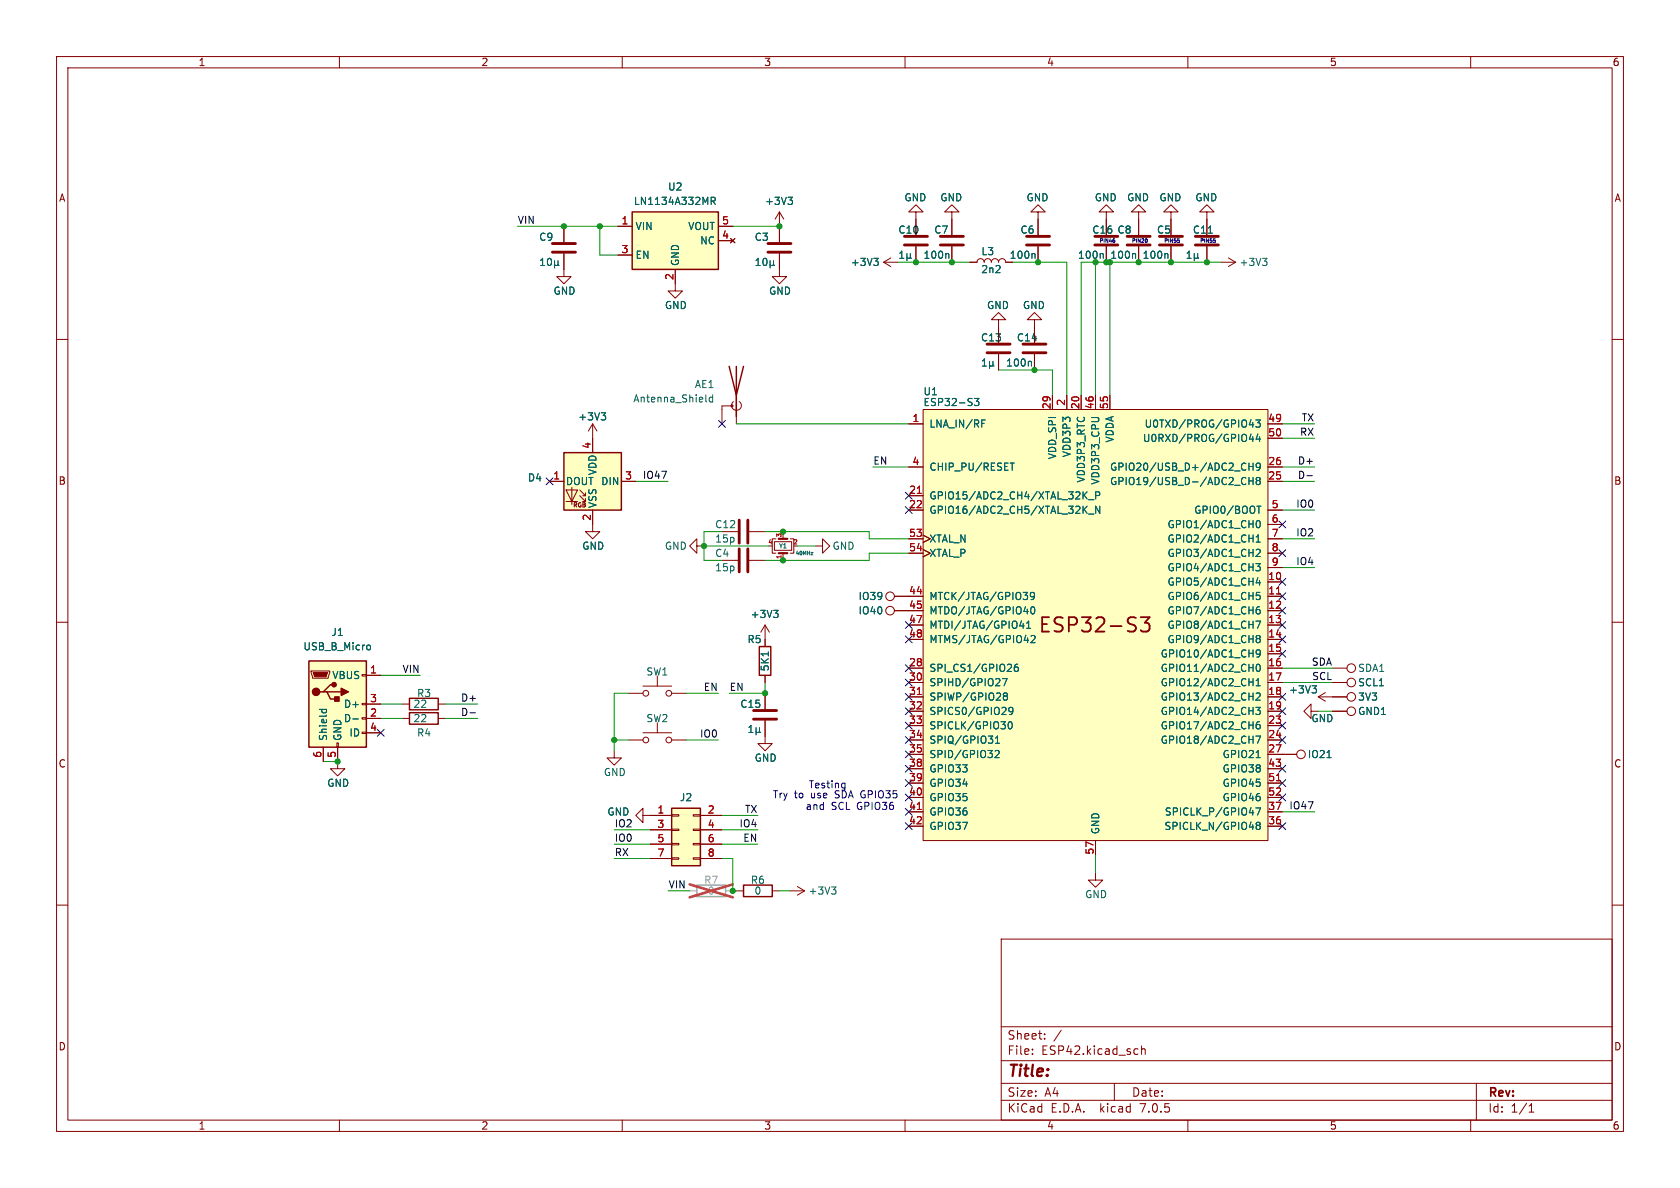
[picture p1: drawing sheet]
<svg xmlns="http://www.w3.org/2000/svg" width="297mm" height="210mm" viewBox="0 0 297 210" stroke-linecap="round" stroke-linejoin="round" font-family="sans-serif">
<g fill="none" stroke="#840000" stroke-width=".18">
<path d="M10 10h277v190h-277zM12 12h273v186h-273zM60 10v2M110 10v2M160 10v2M210 10v2M260 10v2M137.8 37.5v5.3M137.8 37.5l-.8 1.2M137.8 37.5l.8 1.2M161.9 37.5h1.3l-1.3-1.3-1.2 1.3h1.2v4M168.3 37.5h1.2l-1.2-1.3-1.3 1.3h1.3v4"/>
<path d="M183.5 37.5h1.3l-1.3-1.3-1.3 1.3h1.3v4M195.6 37.5h1.2l-1.2-1.3-1.3 1.3h1.3v4M201.3 37.5h1.3l-1.3-1.3-1.3 1.3h1.3v4M207 37.5h1.3l-1.3-1.3-1.3 1.3h1.3v4M213.4 37.5h1.2l-1.2-1.3-1.3 1.3h1.3v4M10 60h2M99.7 44.8v4.1h1.3l-1.3 1.3-1.3-1.3h1.3M99.7 40v2.8M109.2 40h2.6M109.2 45.1h2.6M119.4 47.6v3.8h1.2l-1.2 1.3-1.3-1.3h1.3M127 40h2.5"/>
<path d="M127 42.5h2.5M129.2 42.2l.7 .7M129.9 42.2l-.7 .7M137.8 44.8v4.1h1.3l-1.3 1.3-1.3-1.3h1.3M156.2 46.4h2.5M156.2 46.4l1.3 .7M157.5 45.6l-1.3 .8M161.9 43.6v2.8M168.3 43.6v2.8M171.4 46.4h1.3a.64 .64 0 0 1 .7-.7 .64 .64 0 0 1 .6 .7 .64 .64 0 0 1 .6-.7 .64 .64 0 0 1 .7 .7 .64 .64 0 0 1 .6-.7 .64 .64 0 0 1 .6 .7 .64 .64 0 0 1 .7-.7 .64 .64 0 0 1 .6 .7h1.3M176.5 56.5h1.3l-1.3-1.3-1.2 1.3h1.2v4.1M182.9 56.5h1.2l-1.2-1.3-1.3 1.3h1.3v4.1"/>
<path d="M183.5 43.6v2.8M195.6 43.6v2.8M201.3 43.6v2.8M207 43.6v2.8M213.4 43.6v2.8M215.9 46.4h2.5M217.2 45.6l1.2 .8M218.4 46.4l-1.2 .7M285 60h2M104.8 74.9l-.8 1.3M104.8 74.9v5.1M104.8 74.9l.7 1.3"/>
<path d="M129.4 71.8h-1.8v3.1M129.7 71a.85 .85 0 0 0-.2 1.2 .85 .85 0 0 0 1.3 0 .85 .85 0 0 0-.1-1.2M130.2 69.9v5M160.7 74.9h2.5M163.2 72.4h61v76.2h-61zM176.5 62.6v2.8M182.9 62.6v2.8M186.1 69.9v2.5M188.6 69.9v2.5M191.1 69.9v2.5M193.7 69.9v2.5M196.2 69.9v2.5"/>
<path d="M224.2 74.9h2.5M224.2 77.5h2.5M97.2 85.1h2.5M100.1 86.6h2l-1 2zM100.1 88.6h2M101.1 86.1v3.1M102.5 87.6l1 1v-.5M102.5 86.6l1 1v-.5M103 88.6h.5M103 87.6h.5M104.8 90.2v3.8h1.2l-1.2 1.3-1.3-1.3h1.3M109.9 85.1h2.5"/>
<path d="M123.2 96.5v-1.2l-1.3 1.2 1.3 1.3v-1.3h1.3M127.6 99.1h2.8M127.6 94h2.8M132.5 99.1h2.8M132.5 94h2.8M136.9 95.8h3.1v1.5h-3.1zM137.2 95.3h-.7v2.5h.7M138.4 94v1.3M138.4 97.8v1.3M139.7 95.3h.6v2.5h-.6M144.1 96.5h1.3v-1.2l1.3 1.2-1.3 1.3v-1.3M160.7 87.6h2.5"/>
<path d="M160.7 90.2h2.5M160.7 82.6h2.5M160.7 95.3h2.5M160.7 97.8h2.5M163.2 94.6l1.3 .7-1.3 .6M163.2 97.2l1.3 .6-1.3 .6M224.2 85.1h2.5M224.2 90.2h2.5M224.2 82.6h2.5M224.2 95.3h2.5M224.2 97.8h2.5M224.2 92.7h2.5"/>
<path d="M10 110h2M55 118.6h3.3v.3l-.3 1h-2.8zM64 119.3h.8v.2h-.8zM64.8 119.4h2.5M116.2 119.5v1.8M135.3 110.5v3.8M135.3 119.4v1.3M135.3 110.5l-.8 1.3M135.3 110.5l.7 1.3M158.1 105.4h5.1M158.1 108h5.1M160.7 110.5h2.5"/>
<path d="M160.7 113h2.5M160.7 118.1h2.5M224.2 102.9h2.5M224.2 105.4h2.5M224.2 108h2.5M224.2 110.5h2.5M224.2 113h2.5M224.2 115.6h2.5M224.2 118.1h2.5M224.2 100.3h2.5M235.6 118.1h2.5M285 110h2"/>
<path d="M57.1 132.1v2.5M59.6 131.3h.2v.8h-.2zM59.7 132.1v3.8h1.3l-1.3 1.3-1.3-1.3h1.3M64 129.4h.8v.3h-.8zM64 126.9h.8v.2h-.8zM64 124.3h.8v.3h-.8zM64.8 127h2.5M64.8 129.5h2.5M64.8 124.5h2.5M71.1 127h1.3M71.1 124.5h1.3M77.5 127h1.2"/>
<path d="M77.5 124.5h1.2M108.6 132.7v1.3h1.3l-1.3 1.3-1.3-1.3h1.3M111.1 130.8h2.6M111.1 122.6h2.6M113.7 129.5h5M113.7 121.3h5M116.2 127.8v1.7M118.7 130.8h2.6M118.7 122.6h2.6M135.3 127.4v4h1.2l-1.2 1.3-1.3-1.3h1.3M135.3 122.6v2.7M160.7 123.2h2.5"/>
<path d="M160.7 133.4h2.5M160.7 120.7h2.5M160.7 125.7h2.5M160.7 128.3h2.5M160.7 130.8h2.5M160.7 135.9h2.5M160.7 138.4h2.5M224.2 123.2h2.5M224.2 133.4h5M224.2 120.7h2.5M224.2 125.7h2.5M224.2 128.3h2.5"/>
<path d="M224.2 130.8h2.5M224.2 135.9h2.5M224.2 138.4h2.5M231.8 125.7v-1.2l-1.3 1.2 1.3 1.3v-1.3h1.2M233 123.2l1.3 .8M233 123.2h5.1M234.3 122.4l-1.3 .8M235.6 120.7h2.5M235.6 125.7h2.5M10 160h2M113.7 144.1v-1.2l-1.3 1.2 1.3 1.3v-1.3h5M114.9 146.7h3.8"/>
<path d="M114.9 149.2h3.8M114.9 151.8h3.8M118.7 151.6h1.3v.3h-1.3zM118.7 149.1h1.3v.3h-1.3zM118.7 146.6h1.3v.2h-1.3zM118.7 144h1.3v.3h-1.3zM122.6 151.6h1.2v.3h-1.2zM122.6 149.1h1.2v.3h-1.2zM122.6 146.6h1.2v.2h-1.2zM122.6 144h1.2v.3h-1.2zM123.8 144.1h3.8M123.8 146.7h3.8"/>
<path d="M123.8 149.2h3.8M123.8 151.8h3.8M130.2 157.5h1.2M136.5 157.5h1.3M139.7 157.5h2.5M141 156.7l1.2 .8M142.2 157.5l-1.2 .7M160.7 146.1h2.5M160.7 143.5h2.5M160.7 141h2.5M193.7 154.3v1.3h1.2l-1.2 1.2-1.3-1.2h1.3M193.7 148.6v2.5"/>
<path d="M224.2 146.1h2.5M224.2 143.5h2.5M224.2 141h2.5M285 160h2M177 166h108v32h-108zM60 198v2M110 198v2M160 198v2M177 194.5h108M177 191.5h108M177 187.5h108M177 181.5h108"/>
<path d="M182.5 186.3v.1M182.5 185.5v.1M184.7 183.6v.1M184.7 182.8v.1M187.6 182.1l-1.3 2M197 191.5v3M200.7 185.4l.5 .1M201.2 186.3l-.5 .1M201.8 185.5l.2-.1 .4 .1 .1 .9M201.8 184.9v1.5M210 198v2M260 198v2"/>
<path d="M261 191.5v6.5M270.3 196.6h.9M270.3 195.5l.4-.4v1.5"/>
<circle cx="157.4" cy="107.9" r=".76"/>
<circle cx="157.4" cy="105.4" r=".76"/>
<circle cx="238.9" cy="118.1" r=".76"/>
<circle cx="114.2" cy="122.6" r=".51"/>
<circle cx="114.2" cy="130.8" r=".51"/>
<circle cx="118.2" cy="122.6" r=".51"/>
<circle cx="118.2" cy="130.8" r=".51"/>
<circle cx="230" cy="133.3" r=".76"/>
<circle cx="238.9" cy="120.6" r=".76"/>
<circle cx="238.9" cy="125.7" r=".76"/>
<circle cx="238.9" cy="123.2" r=".76"/>
</g>
<g fill="none" stroke="#006464" stroke-width=".18">
<path d="M125.7 35.5h.6l.2-.2-.1-.3-.7-.1v1.2M126 35.5l.5 .6M139.3 34.9h.8l-.4 .5M139.9 35.4l.2 .2v.3l-.2 .2M95.6 46.9h.7M95.6 46l.3-.3v1.2M96.9 45.8l.2-.1a.68 .68 0 0 1 .4 .6 .68 .68 0 0 1-.4 .6l-.2-.1-.1-.3zM98 46.8l.2 .1h.3l.1-.1M98 46.1v1.3M98.6 46.8l.2 .1M98.6 46.1v.7M133.7 46.9h.7"/>
<path d="M133.7 46l.3-.3v1.2M135 45.8l.2-.1a.68 .68 0 0 1 .4 .6 .68 .68 0 0 1-.4 .6l-.2-.1-.1-.3zM136.1 46.8l.2 .1h.3l.1-.1M136.1 46.1v1.3M136.7 46.8l.2 .1M136.7 46.1v.7M154.5 45.7h.8l-.5 .4M155 46.1l.3 .3v.3l-.3 .2M159.1 45.7h.7M159.1 44.8l.3-.4v1.3M160.3 45.5l.2 .2h.3l.1-.2M160.3 44.8v1.3"/>
<path d="M160.9 45.5l.2 .2M160.9 44.8v.7M163.5 45.7h.7M163.5 44.8l.4-.4v1.3M164.9 44.5l.1-.1a.68 .68 0 0 1 .5 .6 .68 .68 0 0 1-.5 .7 .84 .84 0 0 1-.1-1.2zM166 44.5l.2-.1a.68 .68 0 0 1 .5 .6 .68 .68 0 0 1-.5 .7l-.2-.2-.1-.3zM167.2 44.8v.9M167.2 44.9l.2-.1 .3 .1v.8M182.8 44.8l.2 .2v.7M194.9 44.8l.1 .2v.7M200.6 44.8l.2 .2v.7M206.3 44.8l.2 .2v.7"/>
<path d="M209.9 45.7h.7M209.9 44.8l.3-.4v1.3M211.1 45.5l.2 .2h.3l.1-.2M211.1 44.8v1.3M211.7 45.5l.2 .2M211.7 44.8v.7M223.2 45.7h.8l-.4 .4M223.7 46.1l.3 .3v.3l-.3 .2M106.3 73h.8l-.5 .5M106.8 73.5l.3 .2v.3l-.3 .2M124.8 71l.2 .1M126 69.8v1.3"/>
<path d="M126 70.3l-.4-.1-.2 .3 .1 .5h.5M172.3 70.4h.8l-.5 .5 .4 .1v.6l-.2 .1-.5-.1M173.6 74.8h.4M173.6 74.2h.6M173.7 64.7h.7M173.7 63.8l.3-.4v1.3M174.9 64.5l.2 .2h.3l.1-.2M174.9 63.9v1.2M175.5 64.5l.2 .2M175.5 63.9v.6M178.1 64.7h.7M178.1 63.8l.4-.4v1.3"/>
<path d="M179.5 63.5l.1-.1a.68 .68 0 0 1 .5 .7 .68 .68 0 0 1-.5 .6 .84 .84 0 0 1-.1-1.2zM180.7 63.6l.1-.2a.68 .68 0 0 1 .5 .7 .68 .68 0 0 1-.5 .6l-.1-.1-.2-.4zM181.8 63.9v.8M181.8 64l.2-.1h.3v.8M220.9 75.1h.7M220.9 77.6h.7M221.5 74.7v.8M221.5 77.2v.8M222 74.2h.8l-.4 .5 .3 .1v.6l-.1 .1-.6-.1M222.4 76.7l-.3 .9h.8M222.7 77.2v.8M143.4 97.7h.3l-.3 .4h.3"/>
<path d="M178.6 81.9h.7M178.9 81.9v1.2M191.6 87.5l.6 .7M191.6 90l.6 .7M192.2 86.9l-.7 .8M192.2 89.5l-.7 .7M192.4 88.3h1M192.4 90.9h1M193.7 87.6l.6-.1 .1-.1v-.3l-.7-.2v1.3M194.4 89.5v1.2l-.7-1.2v1.2M219.7 84.5l.3-.1 .3 .1M220.3 85.5l-.3 .2-.3-.1"/>
<path d="M220.8 81.9v1.2M220.8 84.4v1.3M220.8 85h.7M220.8 82.5h.7M221.5 81.9v1.2M221.5 84.4v1.3M222 99.6h.8l-.4 .5 .3 .1v.6l-.1 .1-.5-.1M222.1 97.2l.5-.1 .2 .4-.8 .9h.8M222.1 94.9l.3-.3v1.2M222.1 95.8h.7M222.2 89.5h.7M222.3 92.1l.1-.1a.68 .68 0 0 1 .4 .7 .68 .68 0 0 1-.4 .6 .84 .84 0 0 1-.1-1.2z"/>
<path d="M222.3 84.9l-.2-.2 .2-.3h.3l.2 .2-.2 .3M222.3 84.9l-.2 .3v.3l.2 .2 .4-.1 .1-.2v-.2l-.2-.3M222.3 84.9h.3M222.8 82.4l-.2 .2h-.4l-.1-.2 .1-.5h.4l.1 .1a.84 .84 0 0 1-.3 1.1h-.2M65.1 114l.3 .1 .1 .2-.1 .5-.3 .1M135.8 115.2v.8M136.8 107.9h.8l-.5 .5M137.3 108.4l.3 .2v.3l-.3 .3M177.2 120h.8l-.5 1.2M179.9 117.4l-.3 .1a.86 .86 0 0 0 0 1.2l.4-.1v-.5l-.2-.2-.4 .1-.1 .1M180.3 110.6h.8M180.9 104.7h.8l-.5 .5"/>
<path d="M180.9 110.2v.9M181.1 113.2h.7M181.5 111.1h.7M181.5 110.2l.3-.4v1.3M181.6 105.3v.6M182.8 112.3l-.5 .2M182.8 108.4a.69 .69 0 0 0-.3-1.1 .72 .72 0 0 0 .1 1.2M182.9 105.3l-.3 .2-.3-.1-.1-.1 .1-.5 .3-.1 .2 .1a.84 .84 0 0 1-.3 1.2h-.2M182.9 112.9l-.7 .7h.8M222 109.8h.9l-.6 1.3M222.3 117.5l.1-.1a.68 .68 0 0 1 .4 .7 .68 .68 0 0 1-.4 .6 .84 .84 0 0 1-.1-1.2zM222.3 112.9l-.2-.3 .2-.3h.3l.2 .3-.2 .3"/>
<path d="M222.3 112.9l-.2 .2v.4l.2 .1 .4-.1 .1-.1v-.3l-.2-.2M222.3 112.9h.3M222.4 102.1l-.3 .9h.8M222.7 107.3h-.4a.86 .86 0 0 0 0 1.2l.4-.1 .1-.4-.2-.3-.4 .1-.1 .2M222.7 102.6v.8M222.7 104.7h-.6v.6l.2-.1 .4 .1 .1 .1-.1 .5-.1 .1-.5-.1M222.8 115.4l-.2 .3-.4-.1-.1-.2 .1-.5h.4l.1 .1a.84 .84 0 0 1-.3 1.1h-.2M56.5 125.4h1.2M56.9 125.4v.4M57.7 125.4v.4M62.4 127.1h1M132.4 129.5h.7"/>
<path d="M132.4 128.6l.4-.4v1.3M133.7 129.3l.1 .2h.3l.2-.2M133.7 128.6v1.3M134.3 129.3l.1 .2M134.3 128.6v.7M175.9 132.8l.5-.1 .2 .3-.7 .9h.7M176 131.4h.7M176 130.5l.3-.4v1.3M177.6 123l-.2-.2 .2-.3h.3l.2 .2-.2 .3M177.6 123l-.2 .3v.3l.2 .2 .4-.1 .1-.2v-.2l-.2-.3M177.6 123h.3M178.3 127.7l.2-.1a.68 .68 0 0 1 .5 .6 .68 .68 0 0 1-.5 .6l-.2-.1-.1-.3z"/>
<path d="M179.1 125.6l-.3 .2h-.3l-.2-.2 .2-.5 .3-.1 .2 .2a.84 .84 0 0 1-.3 1.1h-.2M222 125h.8l-.4 .5 .3 .1v.6l-.1 .1-.6-.1M222 130.1h.9l-.6 1.3M222.1 121.2h.7M222.1 133.9h.7M222.1 122.6l.5-.1 .2 .4-.8 .9h.8M222.1 120.3l.3-.3v1.2M222.7 127.6h-.4a.86 .86 0 0 0 0 1.2l.4-.1 .1-.4-.2-.2h-.4l-.1 .2M231.9 121.2h.8l-.4 .5M232.5 121.7l.2 .3v.3l-.2 .2M234.6 133.9h.7M147 156.8h.8l-.4 .5"/>
<path d="M147.5 157.3l.3 .2v.3l-.3 .3M222 142.8h.9l-.6 1.3M222.3 145.9l-.2-.2 .2-.3h.3l.2 .2-.2 .3M222.3 145.9l-.2 .2v.4l.2 .1h.4l.1-.2v-.3l-.2-.2M222.3 145.9h.3"/>
</g>
<g fill="none" stroke="#840000" stroke-width=".51">
<path d="M97.7 44.6h4M97.7 43.1h4M135.8 44.6h4M135.8 43.1h4M159.9 43.3h4.1M159.9 41.8h4.1M166.2 43.3h4.1M166.2 41.8h4.1M181.5 43.3h4M181.5 41.8h4M193.5 43.3h4.1M193.5 41.8h4.1"/>
<path d="M199.3 43.3h4M199.3 41.8h4M205 43.3h4M205 41.8h4M211.3 43.3h4.1M211.3 41.8h4.1M174.5 62.4h4.1M174.5 60.8h4.1M180.8 62.4h4.1M180.8 60.8h4.1M130.7 91.9v4.1M130.7 97v4.1"/>
<path d="M132.2 91.9v4.1M132.2 97v4.1M133.2 127.1h4.1M133.2 125.6h4.1"/>
</g>
<g fill="#ffffc2" stroke="#ffffc2" stroke-width=".18">
<path d="M118.7 142.9h5.1v10.1h-5.1z"/>
<path d="M99.7 80h10.2v10.2h-10.2z"/>
<path d="M163.2 72.4h61v76.2h-61z"/>
<path d="M54.6 116.8h10.2v15.3h-10.2z"/>
<path d="M111.8 37.5h15.2v10.1h-15.2z"/>
</g>
<g fill="none" stroke="#840000" stroke-width=".25">
<path d="M111.8 37.5h15.2v10.1h-15.2zM128.9 64.8l1.3 5.1 1.2-5.1M130.2 64.8v8.9M99.7 80h10.2v10.2h-10.2zM54.6 116.8h10.2v15.3h-10.2zM134.2 114.3h2.1v5.1h-2.1zM57.1 122.3h.7l.6 1.3h1.3M57.8 122.3h2.5M59.1 121h-.7l-1.3 1.3h-.6M72.4 126h5.1v2h-5.1zM72.4 123.4h5.1v2.1h-5.1zM118.7 142.9h5.1v10.1h-5.1z"/>
<path d="M131.4 156.5h5.1v2h-5.1z"/>
</g>
<path d="M137.7 97.8h1.5M137.7 95.3h1.5" fill="none" stroke="#840000" stroke-width=".38"/>
<path d="M201.7 109.1h1.5l-.8 1a.69 .69 0 0 1 .8 .5v.6l-.2 .3-.3 .1h-.7l-.3-.2" fill="none" stroke="#840000" stroke-width=".32"/>
<path d="M162.2 87.2h.7M225.7 105h.7M162.2 122.8h.7M225.7 138h.7M162.2 143.1h.7" fill="none" stroke="#a90000" stroke-width=".18"/>
<g fill="#840000" stroke="#840000" stroke-width=".25">
<path d="M60.3 121.7l1.3 .6-1.3 .6z"/>
<path d="M59.2 123.2h.7v.8h-.7z"/>
<circle cx="55.9" cy="122.3" r=".63"/>
<circle cx="59.1" cy="121" r=".38"/>
</g>
<g fill="#840000" stroke="#840000" stroke-width=".18">
<path d="M55.4 118.9h2.5l-.2 .7h-2.1z"/>
<circle cx="129.4" cy="71.8" r=".18"/>
</g>
<path d="M123.2 156.5h5.1v2h-5.1z" fill="none" stroke="#a1a1a1" stroke-width=".25"/>
<path d="M121.9 157.5h1.3M128.3 157.5h1.2" fill="none" stroke="#a1a1a1" stroke-width=".18"/>
<path d="M121.9 156.3l7.6 2.3M129.5 156.3l-7.6 2.3" fill="none" stroke="#eb3a3d" stroke-width=".46"/>
<path d="M231 84.1h1M83.1 126h1" fill="none" stroke="#0f0f0f" stroke-width=".18"/>
<path d="M197 42.5v.3M202.8 42.3v.5M208.2 42.2h.3M208.4 42.5l.1 .1-.1 .2M214.5 42.2h.4M214.8 42.5l.1 .1-.1 .2M149 138.4l.4 .1M149.4 138.4v1.1M149.4 139.2l-.4 .1M147.1 143l.2 .1M147.1 141.9v.4" fill="none" stroke="#0000c2" stroke-width=".18"/>
<g fill="none" stroke="#009600" stroke-width=".18">
<path d="M91.4 40h17.8M106 40v5.1h3.2M129.5 40h8.3M158.7 46.4h12.7M179.1 46.4h9.5v23.5M191.1 46.4v23.5M196.2 46.4v23.5M215.9 46.4h-22.2v23.5M130.2 74.9h30.5M176.5 65.4h9.6v4.5M226.7 74.9h5.7M226.7 77.5h5.7"/>
<path d="M112.4 85.1h5.7M124.5 96.5h11.4M127.6 94h-3.1v5.1h3.1M135.3 94h18.4v1.3h7M141 96.5h3.1M154.3 82.6h6.4M160.7 97.8h-7v1.3h-18.4M226.7 90.2h5.7M226.7 95.3h5.7M226.7 85.1h5.7M226.7 82.6h5.7M67.3 119.4h7"/>
<path d="M226.7 100.3h5.7M226.7 118.1h8.9M57.1 134.6h2.6M67.3 127h3.8M67.3 124.5h3.8M78.7 127h5.8M78.7 124.5h5.8M108.6 130.8h2.5M111.1 122.6h-2.5v10.1M121.3 122.6h5.7M121.3 130.8h5.7M135.3 120.7v1.9h-6.4"/>
<path d="M226.7 120.7h8.9M233 125.7h2.6M108.6 146.7h6.3M108.6 149.2h6.3M108.6 151.8h6.3M118.1 157.5h3.8M127.6 151.8h1.9v5.7h.7M127.6 144.1h6.4M127.6 146.7h6.4M127.6 149.2h6.4M137.8 157.5h1.9M193.7 151.1v3.2"/>
<path d="M226.7 143.5h5.7"/>
</g>
<g fill="none" stroke="#000084" stroke-width=".18">
<path d="M127 74.3l1.2 1.2M128.2 74.3l-1.2 1.2M96.5 84.5l1.3 1.2M97.8 84.5l-1.3 1.2M160 89.6l1.3 1.2M160 87l1.3 1.2M161.3 89.6l-1.3 1.2M161.3 87l-1.3 1.2M226.1 97.2l1.2 1.2M226.1 92.1l1.2 1.2M227.3 97.2l-1.2 1.2M227.3 92.1l-1.2 1.2"/>
<path d="M160 117.5l1.3 1.2M160 109.9l1.3 1.2M160 112.4l1.3 1.2M161.3 117.5l-1.3 1.2M161.3 109.9l-1.3 1.2M161.3 112.4l-1.3 1.2M226.1 104.8l1.2 1.2M226.1 107.3l1.2 1.3M226.1 102.3l1.2 1.2M226.1 109.9l1.2 1.2M226.1 115l1.2 1.2M226.1 112.4l1.2 1.2"/>
<path d="M227.3 104.8l-1.2 1.2M227.3 107.3l-1.2 1.3M227.3 102.3l-1.2 1.2M227.3 109.9l-1.2 1.2M227.3 115l-1.2 1.2M227.3 112.4l-1.2 1.2M66.7 128.9l1.2 1.2M67.9 128.9l-1.2 1.2M160 135.3l1.3 1.2M160 137.8l1.3 1.2M160 132.7l1.3 1.3M160 122.6l1.3 1.2"/>
<path d="M160 127.7l1.3 1.2M160 125.1l1.3 1.2M160 120l1.3 1.3M160 130.2l1.3 1.2M161.3 135.3l-1.3 1.2M161.3 137.8l-1.3 1.2M161.3 132.7l-1.3 1.3M161.3 122.6l-1.3 1.2M161.3 127.7l-1.3 1.2M161.3 125.1l-1.3 1.2M161.3 120l-1.3 1.3M161.3 130.2l-1.3 1.2"/>
<path d="M226.1 127.7l1.2 1.2M226.1 122.6l1.2 1.2M226.1 135.3l1.2 1.2M226.1 125.1l1.2 1.2M226.1 130.2l1.2 1.2M226.1 137.8l1.2 1.2M227.3 127.7l-1.2 1.2M227.3 122.6l-1.2 1.2M227.3 135.3l-1.2 1.2M227.3 125.1l-1.2 1.2M227.3 130.2l-1.2 1.2M227.3 137.8l-1.2 1.2"/>
<path d="M160 142.9l1.3 1.2M160 145.4l1.3 1.3M160 140.4l1.3 1.2M161.3 142.9l-1.3 1.2M161.3 145.4l-1.3 1.3M161.3 140.4l-1.3 1.2M226.1 140.4l1.2 1.2M226.1 145.4l1.2 1.3M227.3 140.4l-1.2 1.2M227.3 145.4l-1.2 1.3"/>
</g>
<g fill="#009600" stroke="#009600" stroke-width=".18">
<circle cx="182.9" cy="65.4" r=".46"/>
<circle cx="193.7" cy="46.4" r=".46"/>
<circle cx="183.5" cy="46.4" r=".46"/>
<circle cx="161.9" cy="46.4" r=".46"/>
<circle cx="168.3" cy="46.4" r=".46"/>
<circle cx="124.5" cy="96.5" r=".46"/>
<circle cx="138.4" cy="99.1" r=".46"/>
<circle cx="138.4" cy="94" r=".46"/>
<circle cx="99.7" cy="40" r=".46"/>
<circle cx="137.8" cy="40" r=".46"/>
<circle cx="106" cy="40" r=".46"/>
<circle cx="129.5" cy="157.5" r=".46"/>
<circle cx="135.3" cy="122.6" r=".46"/>
<circle cx="196.2" cy="46.4" r=".46"/>
<circle cx="195.6" cy="46.4" r=".46"/>
<circle cx="213.4" cy="46.4" r=".46"/>
<circle cx="201.3" cy="46.4" r=".46"/>
<circle cx="207" cy="46.4" r=".46"/>
<circle cx="59.7" cy="134.6" r=".46"/>
<circle cx="108.6" cy="130.8" r=".46"/>
</g>
<text font-size="3.5" fill="#006464" x="183.5" y="112.2">ESP32-S3</text>
<text font-size="2.8" fill="#840000" x="178" y="190.8">Title:</text>
<g font-size="2.1" fill="#840000">
<text x="178" y="183.9">Sheet:</text>
<text x="178" y="186.6">File:</text>
<text x="184" y="186.6">ESP42.kicad_sch</text>
<text x="178" y="196.8">KiCad</text>
<text x="178" y="194">Size:</text>
<text x="184.6" y="194">A4</text>
<text x="185.7" y="196.8">E.D.A.</text>
<text x="194.4" y="196.8">kicad</text>
<text x="200" y="194">Date:</text>
<text x="201.5" y="196.8">7.0.5</text>
<text x="263" y="194.2">Rev:</text>
<text x="263" y="196.8">Id:</text>
<text x="267" y="196.8">1/1</text>
</g>
<g font-size="1.8" fill="#840000">
<text x="35" y="11.8">1</text>
<text x="85" y="11.8">2</text>
<text x="135" y="11.8">3</text>
<text x="185" y="11.8">4</text>
<text x="235" y="11.8">5</text>
<text x="285" y="11.8">6</text>
<text x="10.4" y="35.8">A</text>
<text x="285.4" y="35.8">A</text>
<text x="10.3" y="85.8">B</text>
<text x="285.3" y="85.8">B</text>
<text x="10.3" y="135.8">C</text>
<text x="285.3" y="135.8">C</text>
<text x="10.3" y="185.8">D</text>
<text x="285.3" y="185.8">D</text>
<text x="35" y="199.8">1</text>
<text x="85" y="199.8">2</text>
<text x="135" y="199.8">3</text>
<text x="185" y="199.8">4</text>
<text x="235" y="199.8">5</text>
<text x="285" y="199.8">6</text>
</g>
<g font-size="1.8" fill="#006464">
<text x="118" y="33.8">U2</text>
<text x="159.8" y="35.8">GND</text>
<text x="166.2" y="35.8">GND</text>
<text x="181.4" y="35.8">GND</text>
<text x="193.5" y="35.8">GND</text>
<text x="199.2" y="35.8">GND</text>
<text x="204.9" y="35.8">GND</text>
<text x="211.3" y="35.8">GND</text>
<text x="112" y="36.4">LN1134A332MR</text>
<text x="112.3" y="40.8">VIN</text>
<text x="121.6" y="40.8">VOUT</text>
<text x="135.2" y="36.4">+3V3</text>
<text x="158.8" y="41.5">C10</text>
<text x="165.1" y="41.5">C7</text>
<text x="180.3" y="41.5">C6</text>
<text x="193" y="41.5">C16 C8</text>
<text x="204.5" y="41.5">C5</text>
<text x="210.8" y="41.5">C11</text>
<text x="95.3" y="42.7">C9</text>
<text x="112.3" y="45.9">EN</text>
<text x="120.2" y="47.1" transform="rotate(-90 120.2 47.1)">GND</text>
<text x="123.8" y="43.4">NC</text>
<text x="133.4" y="42.7">C3</text>
<text x="150.4" y="47.2">+3V3</text>
<text x="173.4" y="45.3">L3</text>
<text x="178.4" y="45.9">100n</text>
<text x="190.5" y="45.9">100n</text>
<text x="196.2" y="45.9">100n</text>
<text x="201.9" y="45.9">100n</text>
<text x="219.1" y="47.2">+3V3</text>
<text x="97.8" y="52.3">GND</text>
<text x="135.9" y="52.3">GND</text>
<text x="173.4" y="48.5">2n2</text>
<text x="117.5" y="54.8">GND</text>
<text x="174.4" y="54.8">GND</text>
<text x="180.8" y="54.8">GND</text>
<text x="173.4" y="60.5">C13</text>
<text x="179.7" y="60.5">C14</text>
<text x="111.9" y="71.3">Antenna_Shield</text>
<text x="122.8" y="68.8">AE1</text>
<text x="163.2" y="70">U1</text>
<text x="163.2" y="71.9">ESP32-S3</text>
<text x="102.2" y="74.5">+3V3</text>
<text x="164.2" y="75.8">LNA_IN/RF</text>
<text x="202.3" y="75.8">U0TXD/PROG/GPIO43</text>
<text x="164.2" y="83.4">CHIP_PU/RESET</text>
<text x="186.9" y="81.2" transform="rotate(-90 186.9 81.2)">VDD_SPI</text>
<text x="189.4" y="80.9" transform="rotate(-90 189.4 80.9)">VDD3P3</text>
<text x="196.2" y="83.4">GPIO20/USB_D+/ADC2_CH9</text>
<text x="197" y="78.3" transform="rotate(-90 197 78.3)">VDDA</text>
<text x="202" y="78.3">U0RXD/PROG/GPIO44</text>
<text x="93.3" y="85.3">D4</text>
<text x="99.9" y="85.9">DOUT</text>
<text x="105.6" y="89.9" transform="rotate(-90 105.6 89.9)">VSS</text>
<text x="105.6" y="84" transform="rotate(-90 105.6 84)">VDD</text>
<text x="106.3" y="85.9">DIN</text>
<text x="164.2" y="88.5">GPIO15/ADC2_CH4/XTAL_32K_P</text>
<text x="192" y="85.3" transform="rotate(-90 192 85.3)">VDD3P3_RTC</text>
<text x="194.5" y="85.7" transform="rotate(-90 194.5 85.7)">VDD3P3_CPU</text>
<text x="196.2" y="85.9">GPIO19/USB_D-/ADC2_CH8</text>
<text x="126.4" y="93.5">C12</text>
<text x="164.2" y="91">GPIO16/ADC2_CH5/XTAL_32K_N</text>
<text x="206.4" y="93.5">GPIO1/ADC1_CH0</text>
<text x="211.1" y="91">GPIO0/BOOT</text>
<text x="102.9" y="97.3">GND</text>
<text x="117.5" y="97.3">GND</text>
<text x="126.4" y="98.6">C4</text>
<text x="126.4" y="101.2">15p</text>
<text x="126.4" y="96.1">15p</text>
<text x="147.1" y="97.3">GND</text>
<text x="164.2" y="96.1">XTAL_N</text>
<text x="164.2" y="98.6">XTAL_P</text>
<text x="206.4" y="96.1">GPIO2/ADC1_CH1</text>
<text x="206.4" y="98.6">GPIO3/ADC1_CH2</text>
<text x="206.4" y="101.2">GPIO4/ADC1_CH3</text>
<text x="151.7" y="106.2">IO39</text>
<text x="164.2" y="106.2">MTCK/JTAG/GPIO39</text>
<text x="206.4" y="103.7">GPIO5/ADC1_CH4</text>
<text x="206.4" y="106.2">GPIO6/ADC1_CH5</text>
<text x="58.5" y="112.6">J1</text>
<text x="132.1" y="113.9">R5</text>
<text x="132.7" y="109.4">+3V3</text>
<text x="151.7" y="108.8">IO40</text>
<text x="164.2" y="108.8">MTDO/JTAG/GPIO40</text>
<text x="164.2" y="111.3">MTDI/JTAG/GPIO41</text>
<text x="164.2" y="113.9">MTMS/JTAG/GPIO42</text>
<text x="206.4" y="108.8">GPIO7/ADC1_CH6</text>
<text x="206.4" y="111.3">GPIO8/ADC1_CH7</text>
<text x="206.4" y="113.9">GPIO9/ADC1_CH8</text>
<text x="53.6" y="115.1">USB_B_Micro</text>
<text x="114.2" y="119.6">SW1</text>
<text x="136.1" y="118.7" transform="rotate(-90 136.1 118.7)">5K1</text>
<text x="164.2" y="118.9">SPI_CS1/GPIO26</text>
<text x="205.2" y="116.4">GPIO10/ADC1_CH9</text>
<text x="205.2" y="118.9">GPIO11/ADC2_CH0</text>
<text x="240" y="118.9">SDA1</text>
<text x="58.7" y="120.2">VBUS</text>
<text x="60.8" y="125.3">D+</text>
<text x="73" y="125.3">22</text>
<text x="73.7" y="123.4">R3</text>
<text x="130.8" y="125.3">C15</text>
<text x="164.2" y="121.5">SPIHD/GPIO27</text>
<text x="164.2" y="124">SPIWP/GPIO28</text>
<text x="205.2" y="121.5">GPIO12/ADC2_CH1</text>
<text x="205.2" y="124">GPIO13/ADC2_CH2</text>
<text x="227.8" y="122.7">+3V3</text>
<text x="240" y="121.5">SCL1</text>
<text x="240" y="124">3V3</text>
<text x="58" y="131.1" transform="rotate(-90 58 131.1)">Shield</text>
<text x="60.5" y="131.1" transform="rotate(-90 60.5 131.1)">GND</text>
<text x="60.8" y="127.8">D-</text>
<text x="61.8" y="130.4">ID</text>
<text x="73" y="127.8">22</text>
<text x="73.7" y="130.4">R4</text>
<text x="114.2" y="127.8">SW2</text>
<text x="164.2" y="126.6">SPICS0/GPIO29</text>
<text x="164.2" y="129.1">SPICLK/GPIO30</text>
<text x="164.2" y="131.6">SPIQ/GPIO31</text>
<text x="205.2" y="126.6">GPIO14/ADC2_CH3</text>
<text x="205.2" y="129.1">GPIO17/ADC2_CH6</text>
<text x="205.2" y="131.6">GPIO18/ADC2_CH7</text>
<text x="231.8" y="127.8">GND</text>
<text x="240" y="126.6">GND1</text>
<text x="106.7" y="137.4">GND</text>
<text x="133.4" y="134.8">GND</text>
<text x="164.2" y="134.2">SPID/GPIO32</text>
<text x="164.2" y="136.7">GPIO33</text>
<text x="216.1" y="134.2">GPIO21</text>
<text x="216.1" y="136.7">GPIO38</text>
<text x="231.1" y="134.2">IO21</text>
<text x="57.8" y="139.3">GND</text>
<text x="120.1" y="141.8">J2</text>
<text x="164.2" y="139.3">GPIO34</text>
<text x="164.2" y="141.8">GPIO35</text>
<text x="216.1" y="139.3">GPIO45</text>
<text x="216.1" y="141.8">GPIO46</text>
<text x="107.3" y="144.3">GND</text>
<text x="164.2" y="144.3">GPIO36</text>
<text x="164.2" y="146.9">GPIO37</text>
<text x="194.5" y="147.6" transform="rotate(-90 194.5 147.6)">GND</text>
<text x="205.8" y="146.9">SPICLK_N/GPIO48</text>
<text x="205.9" y="144.3">SPICLK_P/GPIO47</text>
<text x="132.7" y="156.4">R6</text>
<text x="133.3" y="158.3">0</text>
<text x="142.9" y="158.3">+3V3</text>
<text x="191.8" y="158.9">GND</text>
</g>
<g font-size="1.8" fill="#0f0f0f">
<text x="91.4" y="39.7">VIN</text>
<text x="229.8" y="77.1">RX</text>
<text x="230.1" y="74.6">TX</text>
<text x="154.3" y="82.2">EN</text>
<text x="229.4" y="82.2">D+</text>
<text x="113.6" y="84.7">IO47</text>
<text x="229.1" y="89.8">IO0</text>
<text x="229.4" y="84.7">D-</text>
<text x="229.1" y="94.9">IO2</text>
<text x="229.1" y="100">IO4</text>
<text x="71.1" y="119">VIN</text>
<text x="231.9" y="117.8">SDA</text>
<text x="81.5" y="124.1">D+</text>
<text x="124.4" y="122.2">EN</text>
<text x="128.9" y="122.2">EN</text>
<text x="232" y="120.3">SCL</text>
<text x="81.5" y="126.7">D-</text>
<text x="123.7" y="130.5">IO0</text>
<text x="131.7" y="143.8">TX</text>
<text x="227.9" y="143.2">IO47</text>
<text x="108.6" y="146.3">IO2</text>
<text x="108.6" y="148.9">IO0</text>
<text x="130.7" y="146.3">IO4</text>
<text x="131.4" y="148.9">EN</text>
<text x="108.6" y="151.4">RX</text>
<text x="118.1" y="157.1">VIN</text>
</g>
<g font-size="1.8" fill="#a90000">
<text x="109.8" y="39.8">1</text>
<text x="127.6" y="39.8">5</text>
<text x="109.8" y="44.8">3</text>
<text x="127.6" y="42.3">4</text>
<text x="119.1" y="49.6" transform="rotate(-90 119.1 49.6)">2</text>
<text x="188.3" y="71.8" transform="rotate(-90 188.3 71.8)">2</text>
<text x="161.3" y="74.7">1</text>
<text x="185.8" y="72.4" transform="rotate(-90 185.8 72.4)">29</text>
<text x="190.9" y="72.4" transform="rotate(-90 190.9 72.4)">20</text>
<text x="193.4" y="72.4" transform="rotate(-90 193.4 72.4)">46</text>
<text x="196" y="72.4" transform="rotate(-90 196 72.4)">55</text>
<text x="224.2" y="74.7">49</text>
<text x="224.2" y="77.2">50</text>
<text x="104.5" y="79.4" transform="rotate(-90 104.5 79.4)">4</text>
<text x="161.3" y="82.3">4</text>
<text x="224.2" y="82.3">26</text>
<text x="97.8" y="84.8">1</text>
<text x="110.5" y="84.8">3</text>
<text x="160.7" y="87.4">21</text>
<text x="160.7" y="89.9">22</text>
<text x="224.2" y="84.8">25</text>
<text x="224.8" y="89.9">5</text>
<text x="104.5" y="92.1" transform="rotate(-90 104.5 92.1)">2</text>
<text x="160.7" y="95">53</text>
<text x="224.8" y="92.5">6</text>
<text x="224.8" y="95">7</text>
<text x="160.7" y="97.5">54</text>
<text x="224.8" y="97.5">8</text>
<text x="224.8" y="100.1">9</text>
<text x="160.7" y="105.2">44</text>
<text x="160.7" y="107.7">45</text>
<text x="224.2" y="102.6">10</text>
<text x="224.2" y="105.2">11</text>
<text x="224.2" y="107.7">12</text>
<text x="160.7" y="110.2">47</text>
<text x="160.7" y="112.8">48</text>
<text x="224.2" y="110.2">13</text>
<text x="224.2" y="112.8">14</text>
<text x="65.4" y="119.1">1</text>
<text x="160.7" y="117.9">28</text>
<text x="224.2" y="115.3">15</text>
<text x="224.2" y="117.9">16</text>
<text x="65.4" y="124.2">3</text>
<text x="160.7" y="120.4">30</text>
<text x="160.7" y="122.9">31</text>
<text x="160.7" y="125.5">32</text>
<text x="224.2" y="120.4">17</text>
<text x="224.2" y="122.9">18</text>
<text x="224.2" y="125.5">19</text>
<text x="65.4" y="126.7">2</text>
<text x="65.4" y="129.3">4</text>
<text x="160.7" y="128">33</text>
<text x="160.7" y="130.6">34</text>
<text x="224.2" y="128">23</text>
<text x="224.2" y="130.6">24</text>
<text x="56.9" y="134" transform="rotate(-90 56.9 134)">6</text>
<text x="59.4" y="134" transform="rotate(-90 59.4 134)">5</text>
<text x="160.7" y="133.1">35</text>
<text x="160.7" y="135.6">38</text>
<text x="224.2" y="133.1">27</text>
<text x="224.2" y="135.6">43</text>
<text x="116.2" y="143.9">1</text>
<text x="125.1" y="143.9">2</text>
<text x="160.7" y="138.2">39</text>
<text x="160.7" y="140.7">40</text>
<text x="160.7" y="143.3">41</text>
<text x="224.2" y="143.3">37</text>
<text x="224.2" y="138.2">51</text>
<text x="224.2" y="140.7">52</text>
<text x="116.2" y="146.4">3</text>
<text x="116.2" y="149">5</text>
<text x="125.1" y="146.4">4</text>
<text x="125.1" y="149">6</text>
<text x="160.7" y="145.8">42</text>
<text x="224.2" y="145.8">36</text>
<text x="116.2" y="151.5">7</text>
<text x="125.1" y="151.5">8</text>
<text x="193.4" y="151.1" transform="rotate(-90 193.4 151.1)">57</text>
</g>
<g font-size="1.8" fill="#0000c2">
<text x="136.5" y="141.2">Try</text>
<text x="140.3" y="141.2">to</text>
<text x="142.9" y="139.5">Testing</text>
<text x="143.1" y="143.3">and</text>
<text x="143.3" y="141.2">use</text>
<text x="147.6" y="143.3">SCL GPIO36</text>
<text x="147.7" y="141.2">SDA GPIO35</text>
</g>
<g font-size="1.8" fill="#989898">
<text x="124.4" y="156.4">R7</text>
<text x="125.1" y="158.3">0</text>
</g>
<text font-size="1.1" fill="#840000" x="101.2" y="89.9">RGB</text>
<g font-size="1.1" fill="#a90000">
<text x="138.2" y="95.1" transform="rotate(-90 138.2 95.1)">3</text>
<text x="135.7" y="96.3">4</text>
<text x="138.2" y="98.9" transform="rotate(-90 138.2 98.9)">1</text>
<text x="140.2" y="96.3">2</text>
</g>
<text font-size="1.1" fill="#006464" x="137.6" y="97.1">Y1</text>
<g font-size=".9" fill="#0000c2">
<text x="194.3" y="42.9">PIN46</text>
<text x="200" y="42.9">PIN20</text>
<text x="205.7" y="42.9">PIN55</text>
<text x="212.1" y="42.9">PIN55</text>
</g>
<text font-size=".9" fill="#006464" x="140.6" y="98.3">40MHz</text>
</svg>
